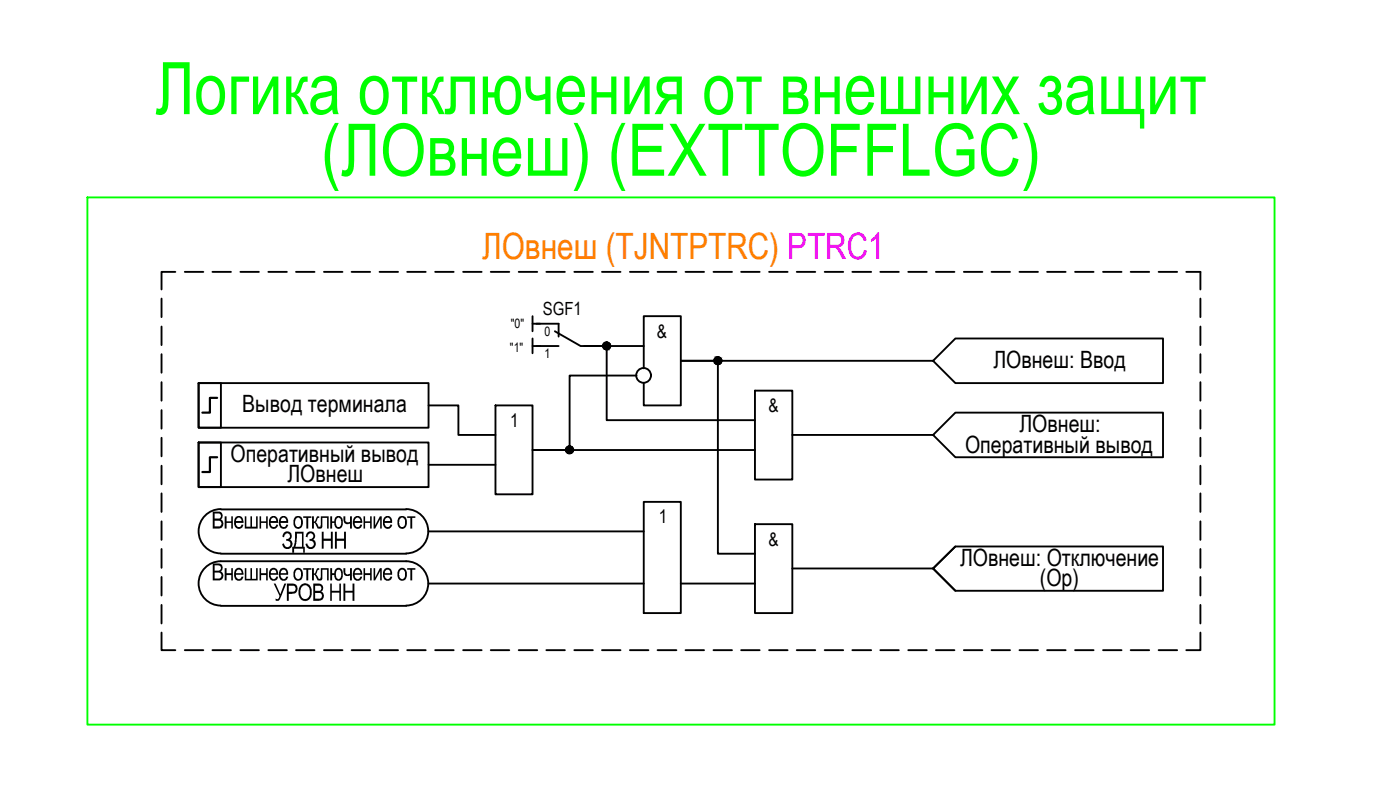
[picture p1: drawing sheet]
<svg xmlns="http://www.w3.org/2000/svg" width="189mm" height="109mm" viewBox="0 0 189 109" stroke-linecap="round" stroke-linejoin="round" font-family="sans-serif">
<!-- layer: 0 -->
<g fill="none" stroke="#000" stroke-width=".25">
<path d="M23.6 36.6h-1.8v2.4M24.9 36.6h2.5M28.6 36.6h2.5M32.4 36.6h2.5M36.2 36.6h2.5M39.9 36.6h2.5M43.7 36.6h2.5M47.4 36.6h2.5M51.1 36.6h2.5M54.9 36.6h2.5M58.6 36.6h2.5M62.4 36.6h2.5"/>
<path d="M66.1 36.6h2.5M69.9 36.6h2.5M73.6 36.6h2.5M77.4 36.6h2.5M81.1 36.6h2.5M84.9 36.6h2.5M88.6 36.6h2.6M92.4 36.6h2.5M96.1 36.6h2.5M99.9 36.6h2.5M103.6 36.6h2.5M107.4 36.6h2.5"/>
<path d="M111.1 36.6h2.5M114.9 36.6h2.5M118.6 36.6h2.5M122.4 36.6h2.5M126.1 36.6h2.5M129.9 36.6h2.5M133.6 36.6h2.5M137.4 36.6h2.5M141.1 36.6h2.5M144.9 36.6h2.5M148.6 36.6h2.5M152.4 36.6h2.5"/>
<path d="M156.1 36.6h2.5M159.9 36.6h1.9v2.4M21.8 40.2v2.5M21.8 44v2.5M21.8 47.7v2.5M21.8 51.5v2.5M21.8 55.3v2.5M21.8 59v2.5M26.8 59.6h3v6h-3zM26.8 59.6h31v6h-31zM26.8 51.6h31v6h-31zM26.8 51.6h3v6h-3z"/>
<path d="M57.8 54.6h4v4h5M66.8 54.6h5v12h-5zM71.8 42.6v2M71.8 45.6v2M71.8 43.6h1M71.8 46.6h1M85.8 50.6h-9v10h-5h29.9M86.8 46.6h-8.1h3.1v10h19.9M86.8 49.6v-7h4.9v12h-4.9v-3M101.7 52.6h5.1v12h-5.1zM106.8 58.6h18.9M125.7 48.6l3-3h28v6h-28z"/>
<path d="M125.7 48.6h-34h5v26h5M125.7 58.6l3-3h28v6h-28zM161.8 40.2v2.5M161.8 44v2.5M161.8 47.7v2.5M161.8 51.5v2.5M161.8 55.3v2.5M161.8 59v2.5M21.8 62.8v2.4M21.8 66.5v2.5M21.8 70.2v2.5M21.8 74v2.5"/>
<path d="M21.8 77.7v2.5M29.7 68.6a2.98 2.98 0 0 0-2.9 3 2.98 2.98 0 0 0 2.9 3M29.7 75.6a2.98 2.98 0 0 0-2.9 3 2.98 2.98 0 0 0 2.9 3M29.8 68.6h24.9M29.8 74.6h24.9M29.8 75.6h24.9M54.7 68.6a2.98 2.98 0 0 1 3 3 2.98 2.98 0 0 1-3 3M54.7 75.6a2.98 2.98 0 0 1 3 3 2.98 2.98 0 0 1-3 3M57.8 62.6h9M57.8 78.6h29M57.8 71.6h29M86.8 67.6h4.9v15h-4.9z"/>
<path d="M91.7 78.6h10M101.7 70.6h5.1v12h-5.1zM106.8 76.6h18.9M125.7 76.6l3-3h28v6h-28zM128.7 73.6l-3 3 3 3M161.8 62.8v2.4M161.8 66.5v2.5M161.8 70.2v2.5M161.8 74v2.5M161.8 77.7v2.5M21.8 85.2v2.4h1.8M21.8 81.5v2.5"/>
<path d="M24.9 87.6h2.5M28.6 87.6h2.5M29.8 81.6h24.9M32.4 87.6h2.5M36.2 87.6h2.5M39.9 87.6h2.5M43.7 87.6h2.5M47.4 87.6h2.5M51.1 87.6h2.5M54.9 87.6h2.5M58.6 87.6h2.5M62.4 87.6h2.5"/>
<path d="M66.1 87.6h2.5M69.9 87.6h2.5M73.6 87.6h2.5M77.4 87.6h2.5M81.1 87.6h2.5M84.9 87.6h2.5M88.6 87.6h2.6M92.4 87.6h2.5M96.1 87.6h2.5M99.9 87.6h2.5M103.6 87.6h2.5M107.4 87.6h2.5"/>
<path d="M111.1 87.6h2.5M114.9 87.6h2.5M118.6 87.6h2.5M122.4 87.6h2.5M126.1 87.6h2.5M129.9 87.6h2.5M133.6 87.6h2.5M137.4 87.6h2.5M141.1 87.6h2.5M144.9 87.6h2.5M148.6 87.6h2.5M152.4 87.6h2.5"/>
<path d="M156.1 87.6h2.5M161.8 85.2v2.4h-1.9M161.8 81.5v2.5"/>
<circle cx="81.7" cy="46.6" r=".49"/>
<circle cx="86.7" cy="50.6" r=".99"/>
<circle cx="96.7" cy="48.6" r=".49"/>
<circle cx="76.7" cy="60.6" r=".49"/>
</g>
<path d="M11.8 26.6h160v71h-160z" fill="none" stroke="#0f0" stroke-width=".25"/>
<path d="M29.3 53.6h-1v2h-1M29.3 61.6h-1v2h-1" fill="none" stroke="#000" stroke-width=".3"/>
<path d="M72.3 43.6h3v1.8M72.3 46.6h3M74.8 44.6l3.4 2h3" fill="none" stroke="#000" stroke-width=".25"/>
<!-- layer: 0 -->
<g fill="#000" stroke="#000" stroke-width=".13">
<path d="M81.7 47.1h.2zM81.7 46.1h.1zM96.7 49.1h.2zM96.7 48.1h.1zM76.6 61.1h.3zM76.7 60.1h.1z"/>
<path d="M81.7 47.1h.1zM81.7 47.1h.1z"/>
<path d="M81.7 46.1h.2zM81.7 46.1h.2z"/>
<path d="M81.7 46.1l.2 .1zM81.6 46.2h.3z"/>
<path d="M81.6 46.2h.4zM81.5 46.2h.5z"/>
<path d="M81.6 47.1h.3zM81.6 47.1h.3z"/>
<path d="M81.5 46.2h.5zM81.5 46.2h.5z"/>
<path d="M81.5 47.1h.5zM81.5 47.1h.4z"/>
<path d="M81.5 46.2h.6zM81.5 46.2h.6z"/>
<path d="M81.5 47h.5zM81.5 47l.5 .1z"/>
<path d="M81.5 46.2h.6zM81.5 46.2h.6z"/>
<path d="M81.5 47h.6zM81.5 47h.5z"/>
<path d="M81.4 46.2l.7 .1zM81.4 46.2l.7 .1z"/>
<path d="M81.4 47h.7zM81.4 47h.7z"/>
<path d="M81.4 46.3h.7zM81.4 46.3h.7z"/>
<path d="M81.4 46.3h.8zM81.3 46.3h.9z"/>
<path d="M81.4 46.9l.7 .1zM81.4 46.9l.7 .1z"/>
<path d="M81.4 47h.7zM81.4 47h.7z"/>
<path d="M81.3 46.3l.9 .1zM81.3 46.3l.9 .1z"/>
<path d="M81.3 46.9h.9zM81.3 46.9h.8z"/>
<path d="M81.3 46.4h.9zM81.3 46.4h.9z"/>
<path d="M81.3 46.4l.9 .1v-.1zM81.3 46.4l.9 .1h-.9z"/>
<path d="M81.3 46.5h1zM81.3 46.5h1z"/>
<path d="M81.3 46.7l.9 .1zM81.3 46.7l.9 .1z"/>
<path d="M81.3 46.8h.9zM81.3 46.8h.9z"/>
<path d="M81.3 46.8h.9zM81.3 46.8l.9 .1z"/>
<path d="M81.3 46.5l1 .1zM81.3 46.5l1 .1z"/>
<path d="M81.2 46.6h1.1zM81.2 46.6h1.1z"/>
<path d="M81.2 46.6l1.1 .1zM81.2 46.6l1.1 .1z"/>
<path d="M81.2 46.7h1.1zM81.2 46.7h1.1z"/>
<path d="M81.3 46.7h1zM81.3 46.7h.9z"/>
<path d="M96.7 49.1h.1zM96.7 49.1h.1z"/>
<path d="M96.7 48.1h.2zM96.7 48.1h.2z"/>
<path d="M96.7 48.1h.2zM96.6 48.1h.3z"/>
<path d="M96.6 48.1h.4zM96.6 48.1h.4z"/>
<path d="M96.6 49.1h.3zM96.6 49.1h.3z"/>
<path d="M96.6 48.1l.4 .1zM96.5 48.2h.5z"/>
<path d="M96.6 49.1h.4zM96.6 49.1h.3z"/>
<path d="M96.5 49h.5zM96.5 49h.5z"/>
<path d="M96.5 49h.5zM96.5 49l.5 .1z"/>
<path d="M96.5 48.2h.5zM96.5 48.2h.5z"/>
<path d="M96.5 48.2h.6zM96.5 48.2h.6z"/>
<path d="M96.4 48.2l.7 .1zM96.4 48.2l.7 .1z"/>
<path d="M96.4 49h.7zM96.4 49h.6z"/>
<path d="M96.4 48.3h.8zM96.4 48.3h.8z"/>
<path d="M96.4 49h.7zM96.4 49h.7z"/>
<path d="M96.4 48.3l.8 .1zM96.4 48.3l.8 .1z"/>
<path d="M96.4 48.4h.8zM96.4 48.4h.8z"/>
<path d="M96.4 48.9h.8zM96.4 48.9h.8z"/>
<path d="M96.4 48.9h.8zM96.4 48.9l.7 .1z"/>
<path d="M96.3 48.4h.9zM96.3 48.4h.9z"/>
<path d="M96.3 48.4l.9 .1zM96.3 48.4l.9 .1z"/>
<path d="M96.3 48.8h.9zM96.3 48.8h.9z"/>
<path d="M96.3 48.8h.9zM96.3 48.8l.9 .1z"/>
<path d="M96.3 48.5h.9zM96.3 48.5h.9z"/>
<path d="M96.3 48.5l.9 .1zM96.3 48.5l.9 .1z"/>
<path d="M96.3 48.6h.9zM96.3 48.6h.9z"/>
<path d="M96.3 48.6l.9 .1zM96.3 48.6l.9 .1z"/>
<path d="M96.3 48.7h.9zM96.3 48.7h.9z"/>
<path d="M96.3 48.7h.9zM96.3 48.7h.9z"/>
<path d="M96.3 48.7h.9zM96.3 48.7l.9 .1z"/>
<path d="M76.7 60.1h.2zM76.6 60.1h.3z"/>
<path d="M76.7 61.1h.1zM76.6 61.1h.2z"/>
<path d="M76.6 60.1h.3zM76.6 60.1h.3z"/>
<path d="M76.6 60.1l.4 .1zM76.6 60.1l.4 .1z"/>
<path d="M76.6 61.1h.3zM76.6 61.1h.3z"/>
<path d="M76.5 60.2h.5zM76.5 60.2h.5z"/>
<path d="M76.5 61.1h.5zM76.5 61.1h.4z"/>
<path d="M76.5 60.2h.6zM76.5 60.2h.6z"/>
<path d="M76.5 61.1h.5zM76.5 61.1h.5z"/>
<path d="M76.5 60.2l.6 .1zM76.5 60.2l.6 .1z"/>
<path d="M76.5 61h.6zM76.5 61l.5 .1z"/>
<path d="M76.4 61h.7zM76.4 61h.7z"/>
<path d="M76.4 61h.7zM76.4 61h.7z"/>
<path d="M76.4 60.3h.7zM76.4 60.3h.7z"/>
<path d="M76.4 60.3h.7zM76.4 60.3h.7z"/>
<path d="M76.4 60.3h.8zM76.4 60.3h.8z"/>
<path d="M76.4 60.9l.7 .1zM76.4 60.9l.7 .1z"/>
<path d="M76.3 60.3l.9 .1zM76.3 60.3l.9 .1z"/>
<path d="M76.3 60.4h.9zM76.3 60.4h.9z"/>
<path d="M76.3 60.8l.9 .1zM76.3 60.8l.9 .1z"/>
<path d="M76.3 60.9h.9zM76.3 60.9h.8z"/>
<path d="M76.3 60.4l.9 .1zM76.3 60.4l.9 .1z"/>
<path d="M76.3 60.5h1zM76.3 60.5h1z"/>
<path d="M76.3 60.8h.9zM76.3 60.8h.9z"/>
<path d="M76.3 60.8h.9zM76.3 60.8h.9z"/>
<path d="M76.3 60.5l1 .1zM76.3 60.5l1 .1z"/>
<path d="M76.3 60.6h1zM76.3 60.6h1h-1z"/>
<path d="M76.3 60.6l1 .1zM76.3 60.6l1 .1z"/>
<path d="M76.3 60.7h1zM76.3 60.7h1z"/>
<path d="M76.3 60.7h1zM76.3 60.7l.9 .1z"/>
</g>
<g fill="#000">
<path d="M30.3 69.6h.2v.6h.7v-.6h.2v1.6h-.2v-.7h-.7v.7h-.2zM30.3 76.6h.2v.6h.7v-.6h.2v1.6h-.2v-.7h-.7v.7h-.2zM33 69.6h.2v1.4h.5v-1.4h.3v1.4h.5v-1.4h.2v1.6h-1.7zM33 76.6h.2v1.4h.5v-1.4h.3v1.4h.5v-1.4h.2v1.6h-1.7zM35 69.6h.2v.6h.7v-.6h.2v1.6h-.2v-.7h-.7v.7h-.2zM35 76.6h.2v.6h.7v-.6h.2v1.6h-.2v-.7h-.7v.7h-.2zM40.9 69.6h1.1v.2h-.5v1.4h-.2v-1.4h-.4zM40.9 76.6h1.1v.2h-.5v1.4h-.2v-1.4h-.4zM42 69.6h.3v.7l.2-.2a.5 .5 0 0 1 .5-.5v.2h-.2l-.1 .4-.2 .2 .3 .2 .3 .6h-.3l-.4-.7h-.1v.7h-.3zM42 76.6h.3v.7l.2-.1 .1-.2a.38 .38 0 0 1 .4-.4v.2h-.2l-.1 .4-.2 .2 .3 .3 .3 .5h-.3l-.4-.8h-.1v.8h-.3zM43.2 69.6h1.1v1.6h-.2v-1.4h-.7v.8a.41 .41 0 0 1 0 .5 .41 .41 0 0 1-.4 .1v-.2a.25 .25 0 0 0 .2-.4zM43.2 76.6h1.1v1.6h-.2v-1.4h-.7v.9a.36 .36 0 0 1 0 .4 .36 .36 0 0 1-.4 .1v-.2l.2-.1v-.1z"/>
<path d="M43.4 71.6h.2v1h1v-1h.2v2.3h-.2v-1h-1v1h-.2zM45.1 71.6h.3v1h1v-1h.2v2.3h-.2v-1h-1v1h-.3zM46.3 69.6h.2v.3a.39 .39 0 0 0 .2 .5 .39 .39 0 0 0 .5-.1v-.7h.2v1.6h-.2v-.7l-.2 .1a.53 .53 0 0 1-.5-.1 .53 .53 0 0 1-.2-.5zM46.3 76.6h.2v.2a.39 .39 0 0 0 .2 .5 .39 .39 0 0 0 .4 0l.1-.7h.2v1.6h-.2v-.7l-.2 .1a.53 .53 0 0 1-.5-.1 .53 .53 0 0 1-.2-.5zM49 69.6h.2v.6h.7v-.6h.2v1.6h-.2v-.7h-.7v.7h-.2zM49 76.6h.2v.6h.7v-.6h.2v1.6h-.2v-.7h-.7v.7h-.2zM50.3 69.6h.3v1.2l.6-1.2h.2v1.6h-.2v-1.3l-.6 1.3h-.3zM50.3 76.6h.3v1.2l.6-1.2h.2v1.6h-.2v-1.3l-.6 1.3h-.3zM54.9 69.6h1.1v.2h-.4v1.4h-.3v-1.4h-.4zM54.9 76.6h1.1v.2h-.4v1.4h-.3v-1.4h-.4zM44.5 78.6h.2v1h1v-1h.2v2.4h-.2v-1.1h-1v1.1h-.2zM46.3 78.6h.2v1h1v-1h.3v2.4h-.3v-1.1h-1v1.1h-.2z"/>
<path d="M28.7 68.9h.7a.57 .57 0 0 1 .6 .4 .57 .57 0 0 1-.3 .7 .65 .65 0 0 1 .4 .7 .65 .65 0 0 1-.7 .5h-.7zM28.9 69.2v.7h.4a.35 .35 0 0 0 .5-.4 .35 .35 0 0 0-.5-.3zM28.9 70.2v.7h.5a.39 .39 0 0 0 .5-.4 .39 .39 0 0 0-.6-.3z"/>
<path d="M28.7 75.9h.7a.56 .56 0 0 1 .6 .4 .56 .56 0 0 1-.3 .7 .65 .65 0 0 1 .4 .7 .65 .65 0 0 1-.7 .5h-.7zM28.9 76.2v.7h.4a.37 .37 0 0 0 .5-.4 .37 .37 0 0 0-.5-.3zM28.9 77.1v.8h.5a.41 .41 0 0 0 .5-.4 .41 .41 0 0 0-.6-.4z"/>
<path d="M31.7 69.7a.64 .64 0 0 1 .7-.1 .64 .64 0 0 1 .4 .6v.3h-1a.39 .39 0 0 0 .3 .5 .39 .39 0 0 0 .5-.3h.2a.65 .65 0 0 1-.8 .5 .65 .65 0 0 1-.5-.8l.1-.5zM32 69.8l-.2 .1v.3h.8a.41 .41 0 0 0-.6-.4z"/>
<path d="M31.7 76.8l.1-.1a.57 .57 0 0 1 .7-.1 .57 .57 0 0 1 .3 .6v.2h-1a.4 .4 0 0 0 .2 .6 .4 .4 0 0 0 .6-.3h.2l-.1 .3a.65 .65 0 0 1-.8 .2 .65 .65 0 0 1-.4-.8zM31.9 76.8l-.1 .4h.8a.39 .39 0 0 0-.2-.4 .39 .39 0 0 0-.5 0z"/>
<path d="M36.5 69.7l.2-.2a.66 .66 0 0 1 .8 .9v.1h-1a.44 .44 0 0 0 .6 .5l.2-.3h.2l-.1 .3-.1 .1a.66 .66 0 0 1-.8 0 .66 .66 0 0 1-.3-.8v-.3zM36.6 69.8l-.1 .4h.7a.38 .38 0 0 0-.2-.4 .38 .38 0 0 0-.4 0z"/>
<path d="M36.4 76.8l.1-.1a.63 .63 0 0 1 .7-.1 .63 .63 0 0 1 .3 .8h-1v.1a.41 .41 0 0 0 .3 .5 .41 .41 0 0 0 .5-.3h.2a.64 .64 0 0 1-.8 .5 .64 .64 0 0 1-.5-.8zM36.7 76.8l-.2 .2v.2h.8a.45 .45 0 0 0-.6-.4z"/>
<path d="M37.8 69.7l.4-.2a.71 .71 0 0 1 .6 1h-1a.41 .41 0 0 0 .3 .5 .41 .41 0 0 0 .5-.2v-.1h.2a.62 .62 0 0 1-.7 .6 .62 .62 0 0 1-.5-.8v-.5zM38 69.8l-.2 .4h.8a.4 .4 0 0 0-.6-.4z"/>
<path d="M37.7 76.8a.64 .64 0 0 1 .8-.2 .64 .64 0 0 1 .3 .8h-1a.41 .41 0 0 0 .2 .6 .41 .41 0 0 0 .6-.3h.2a.62 .62 0 0 1-.7 .5 .62 .62 0 0 1-.5-.7zM38.1 76.8l-.2 .1-.1 .3h.8a.37 .37 0 0 0-.1-.4 .37 .37 0 0 0-.4 0z"/>
<path d="M39.6 69.8a.67 .67 0 0 1 .9-.2 .67 .67 0 0 1 .3 .8l-.1 .4a.62 .62 0 0 1-.7 .4 .62 .62 0 0 1-.5-.7zM39.9 69.9l-.1 .3v.4a.39 .39 0 0 0 .4 .4 .39 .39 0 0 0 .4-.5v-.1a.45 .45 0 0 0-.2-.5 .45 .45 0 0 0-.5 0z"/>
<path d="M39.7 76.7h.1a.65 .65 0 0 1 .8 0 .65 .65 0 0 1 .2 .7v.3a.63 .63 0 0 1-.8 .5 .63 .63 0 0 1-.5-.8v-.3zM40 76.8l-.2 .3v.5a.39 .39 0 0 0 .4 .4 .39 .39 0 0 0 .4-.5v-.2a.47 .47 0 0 0-.6-.5z"/>
<path d="M44.5 69.6h.3v.6h.3v-.3a.58 .58 0 0 1 .7-.3 .58 .58 0 0 1 .4 .7l-.1 .6a.57 .57 0 0 1-.7 .3 .57 .57 0 0 1-.3-.7h-.3v.7h-.3zM45.4 69.8l-.1 .4v.4a.37 .37 0 0 0 .4 .4 .37 .37 0 0 0 .3-.5v-.1a.48 .48 0 0 0-.5-.6z"/>
<path d="M44.5 76.6h.3v.6h.3l.1-.4a.58 .58 0 0 1 .7-.2 .58 .58 0 0 1 .3 .7v.4a.56 .56 0 0 1-.7 .5 .56 .56 0 0 1-.4-.7h-.3v.7h-.3zM45.4 76.8l-.1 .2v.4a.42 .42 0 0 0 .5 .6l.1-.2 .1-.6a.4 .4 0 0 0-.6-.4z"/>
<path d="M47.7 69.7a.64 .64 0 0 1 .8-.1 .64 .64 0 0 1 .3 .6v.3h-1a.4 .4 0 0 0 .3 .5 .4 .4 0 0 0 .5-.3h.2v.1a.64 .64 0 0 1-.8 .4 .64 .64 0 0 1-.5-.7v-.3zM48 69.8l-.2 .1v.3h.8a.41 .41 0 0 0-.6-.4z"/>
<path d="M47.8 76.7a.64 .64 0 0 1 .7-.1 .64 .64 0 0 1 .3 .7v.1h-1a.4 .4 0 0 0 .2 .6 .4 .4 0 0 0 .6-.3h.2l-.1 .3a.65 .65 0 0 1-.8 .2 .65 .65 0 0 1-.4-.8l.1-.4zM47.9 76.8l-.1 .4h.8a.39 .39 0 0 0-.2-.4 .39 .39 0 0 0-.5 0z"/>
<path d="M51.8 69.7l.3-.2a.66 .66 0 0 1 .7 .9v.1h-1a.44 .44 0 0 0 .7 .5l.1-.3h.2v.3l-.2 .1a.66 .66 0 0 1-.8 0 .66 .66 0 0 1-.2-.8v-.3zM52 69.8l-.1 .4h.7a.38 .38 0 0 0-.2-.4 .38 .38 0 0 0-.4 0z"/>
<path d="M51.7 76.8a.65 .65 0 0 1 .9-.2 .65 .65 0 0 1 .2 .8h-1v.1a.4 .4 0 0 0 .3 .4 .4 .4 0 0 0 .4-.1l.1-.1h.2a.63 .63 0 0 1-.7 .5 .63 .63 0 0 1-.5-.8v-.3zM52.1 76.8l-.2 .2v.2h.7a.45 .45 0 0 0-.5-.4z"/>
<path d="M53.6 69.8a.66 .66 0 0 1 .9-.2 .66 .66 0 0 1 .3 .8l-.1 .5-.2 .3-.2 .1-.4-.1-.2-.2-.1-.3zM54 69.8l-.2 .2v.6a.4 .4 0 0 0 .5 .4 .4 .4 0 0 0 .3-.5v-.1a.49 .49 0 0 0-.6-.6z"/>
<path d="M53.7 76.7l.3-.1a.74 .74 0 0 1 .8 .9v.2a.62 .62 0 0 1-.7 .5 .62 .62 0 0 1-.5-.7v-.4zM54 76.8l-.2 .3v.3a.57 .57 0 0 0 .5 .6 .8 .8 0 0 0 .1-1.1l-.2-.2z"/>
<path d="M42.2 78.6l.9 .1a.6 .6 0 0 1 .2 1l.2 .2 .2 .3-.1 .2a.59 .59 0 0 1-.7 .6h-.7zM42.5 78.9v.7h.4a.35 .35 0 0 0 .4-.4 .35 .35 0 0 0-.4-.3zM42.5 79.9v.8h.4a.39 .39 0 0 0 .5-.4 .39 .39 0 0 0-.5-.4z"/>
</g>
<g font-size="9.8" fill="#0f0">
<text x="20.9" y="15.4">Логика отключения от внешних защит</text>
<text x="43.3" y="23.7">(ЛОвнеш) (EXTTOFFLGC)</text>
</g>
<text font-size="4.9" fill="#ff7f00" x="65" y="34.9">ЛОвнеш (TJNTPTRC) PTRC1</text>
<g font-size="3.2">
<text x="133.9" y="49.5">ЛОвнеш: Ввод</text>
<text x="32.6" y="55.6">Вывод терминала</text>
<text x="137.4" y="58.2">ЛОвнеш:</text>
<text x="31.1" y="62.2">Оперативный вывод</text>
<text x="38.7" y="65">ЛОвнеш</text>
<text x="130.1" y="61">Оперативный вывод</text>
<text x="37.9" y="73.9">ЗДЗ НН</text>
<text x="129.4" y="76.3">ЛОвнеш: Отключение</text>
<text x="36.9" y="81">УРОВ НН</text>
<text x="140.1" y="79">(Op)</text>
</g>
<g font-size="2.5">
<text x="88.5" y="45.5">&amp;</text>
<text x="68.8" y="57.5">1</text>
<text x="103.6" y="55.5">&amp;</text>
<text x="88.8" y="70.5">1</text>
<text x="103.6" y="73.5">&amp;</text>
</g>
<text font-size="2.4" x="73.2" y="42.5">SGF1</text>
<g font-size="1.7">
<text x="68.7" y="47.4">&quot;1&quot;</text>
<text x="68.8" y="44.3">&quot;0&quot;</text>
<text x="73.4" y="45.2">0</text>
<text x="73.4" y="48.2">1</text>
</g>
</svg>
